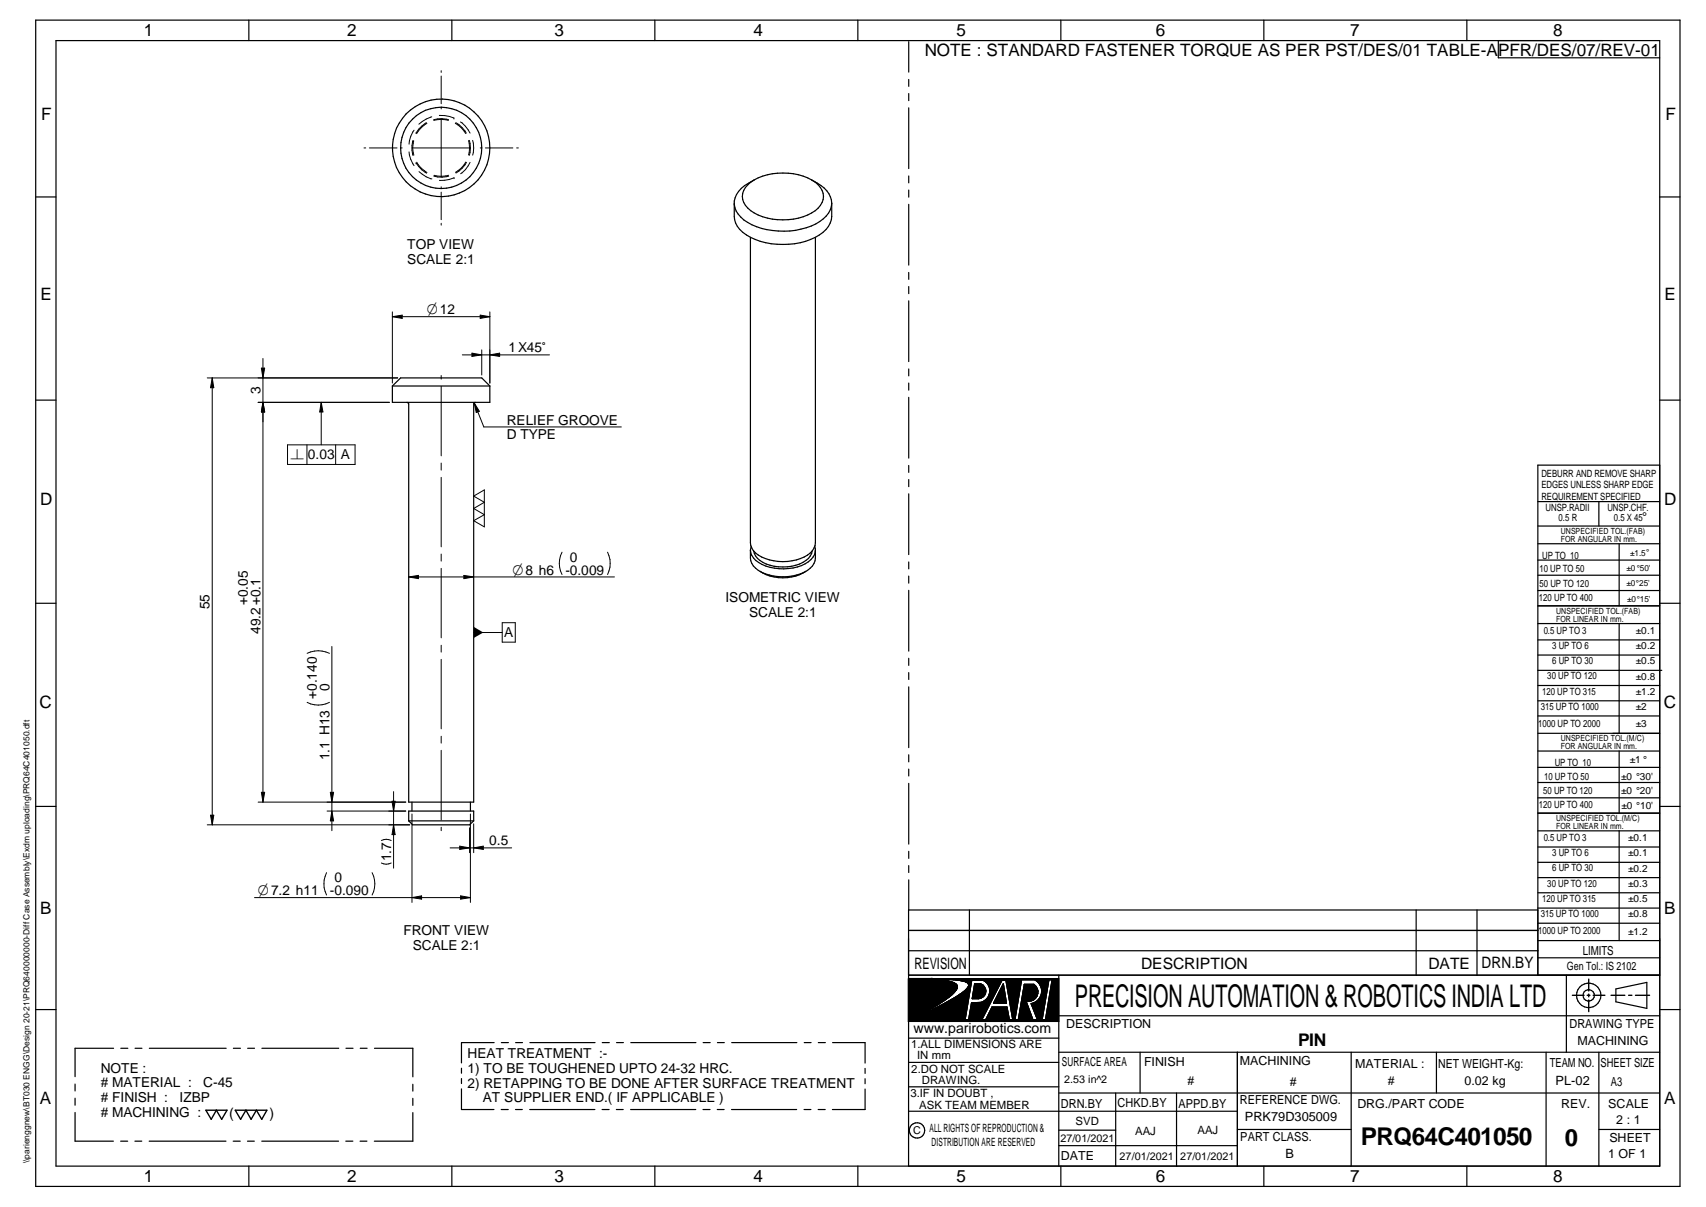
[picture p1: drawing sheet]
<svg xmlns="http://www.w3.org/2000/svg" width="420mm" height="297mm" viewBox="0 0 420 297" stroke-linecap="round" stroke-linejoin="round" font-family="sans-serif">
<g fill="none" stroke="#000" stroke-width=".3">
<path d="M8.8 5h405v287h-405zM13.8 10h395v277h-395zM61.3 5v5M111.3 5v5M161.3 5v5M211.3 5v5M223.8 10.2v7.5M223.8 19.6v1.7M261.3 5v5M311.3 5v5M361.3 5v5M369 10v4.2h39.8"/>
<path d="M223.8 23v1.8M223.8 26.5v15M8.8 48.5h5M184.8 58.4v75.2a4.5 4.5 0 0 0 3.7 3.9 11.9 11.9 0 0 0 11-1.4 3.7 3.7 0 0 0 1.3-2.5v-75.2M185.7 44.3a9.5 9.5 0 0 0-4.3 3.6l-.4 .8a12.6 12.6 0 0 0 .2 6.2 7.1 7.1 0 0 0 3.7 3.5M185.7 44.3a4.7 4.7 0 0 0-2.8 4.8 7.6 7.6 0 0 0 6.1 4.6 14.4 14.4 0 0 0 12.5-2.5 3.9 3.9 0 0 0-.7-6.4l-.9-.5M185.7 44.3a15.6 15.6 0 0 1 14.2 0M199.9 44.3a7.9 7.9 0 0 1 4.9 4.9v.8M204.8 50a7.6 7.6 0 0 1-.8 5.7 12.6 12.6 0 0 1-9.7 4.4 17.9 17.9 0 0 1-9.4-1.7M204.8 50a5.7 5.7 0 0 1-2.9 4.5 18.3 18.3 0 0 1-18.7-.4 6 6 0 0 1-2.4-3.8M223.8 43.3v1.7M223.8 46.8v1.7"/>
<path d="M223.8 50.3v14.9M408.8 48.5h5M223.8 67.1v1.6M223.8 70.5v1.8M223.8 74v15M8.8 98.5h5M96.6 95v4h24v-4M96.6 95l2.1-2h19.9l2 2M96.6 95h24M100.2 99l.5 .4v98h16v-98l.3-.4M223.8 90.8v1.7M223.8 94.3v1.7"/>
<path d="M223.8 97.8v14.9M408.8 98.5h5M223.8 114.6v1.6M223.8 118v1.8M408.8 114.5h-30.1v125.5M184.8 135.4a4.8 4.8 0 0 0 3.7 5.8 12.6 12.6 0 0 0 10.4-.8 4.5 4.5 0 0 0 1.9-5M185 134.5l-.2 .9M185.6 135.6a5.6 5.6 0 0 0 5.1 3.8 10.2 10.2 0 0 0 8.4-2l.8-1.2 .1-.6M200.7 134.5a3.3 3.3 0 0 1-1.6 3.8 12 12 0 0 1-13-.4 3.5 3.5 0 0 1-1.3-2.5M223.8 121.5v15M223.8 138.3v1.7M378.7 123.4h30.1"/>
<path d="M378.7 133.8h30.1M378.7 137.8h30.1M378.7 129.5h30.1M393.8 123.4v6.1M398.8 133.8v15.3M8.8 148.5h5M187.2 140.6a10.7 10.7 0 0 0 11.3 0M223.8 141.8v1.7M223.8 145.3v14.9M378.7 141.6h30.1M378.7 145.3h30.1M378.7 149.1h30.1"/>
<path d="M378.7 153.5h30.1M378.7 157.5h30.1M398.8 153.5v27M408.8 148.5h5M223.8 162v1.7M223.8 165.5v1.7M223.8 169v15M378.7 161.2h30.1M378.7 165h30.6M378.7 168.7h30.1M378.7 172.5h30.1M378.7 176.2h30.1"/>
<path d="M8.8 198.5h5M101.5 197.4v2.2M115.9 197.4v2.2M223.8 185.8v1.7M223.8 189.3v1.7M223.8 192.8v14.9M378.7 184.8h30.1M378.7 188.8h30.1M378.7 192.6h30.1M378.7 196.3h30.1M378.7 180.5h30.1M398.8 184.8v15.3"/>
<path d="M408.8 198.5h5M100.7 202v-2.4h16v2.4M100.7 202h16M100.7 202l.9 1h14l1.1-1M223.8 209.5v1.7M223.8 213v1.7M223.8 216.5v7.5M378.7 200.1h30.1M378.7 204.5h30.1M378.7 208.4h30.1M378.7 212.2h30.1M378.7 216h30.1"/>
<path d="M378.7 219.7h30.1M398.8 204.5v27M223.8 240h185M223.8 229h154.9M223.8 234h154.9M238.7 223.9v16M260.8 240v47M348.8 223.9v16M363.8 223.9v16M378.7 223.9h-154.9v63.1M378.7 223.5h30.1M378.7 227.2h30.1"/>
<path d="M378.7 231.5h30.1M378.7 235.7h30.1M385.8 240v19M8.8 248.5h5M28 258h-9.5v7M29.7 258h1.8M33.3 258h1.7M36.8 258h18.9M57.5 258h1.7M61 258h1.7M64.5 258h18.9M85.2 258h1.7"/>
<path d="M88.7 258h1.7M92.2 258h9.5v7M121.7 256.6h-8v5M123.5 256.6h1.7M127 256.6h1.7M130.5 256.6h16M148.3 256.6h1.8M151.8 256.6h1.7M155.4 256.6h16M173.2 256.6h1.7M176.7 256.6h1.7M180.2 256.6h16"/>
<path d="M198.1 256.6h1.7M201.5 256.6h1.8M205.1 256.6h8v5M223.8 255.5h37M223.8 251.4h37M223.8 240.8h37M260.8 250h148M260.8 259h148M280.8 259v10M304.7 259v28M332.8 259v28M353.8 259v10"/>
<path d="M380.8 259v28M393.8 259v28M398 243.4l7.6-1.6v6.4l-7.6-1.7zM408.8 248.5h5M18.5 273.8v7h9.4M18.5 266.8v1.7M18.5 270.3v1.7M101.7 273.8v7h-9.5M101.7 266.8v1.7M101.7 270.3v1.7M113.7 262.9v1.2M113.7 265.4v1.3"/>
<path d="M113.7 268v5h8M123.4 273h1.8M126.9 273h1.7M130.5 273h16M148.3 273h1.7M151.8 273h1.7M155.3 273h16.1M173.1 273h1.8M176.6 273h1.7M180.2 273h16M198 273h1.7M201.5 273h1.7"/>
<path d="M213.1 268v5h-8.1M213.1 262.9v1.3M213.1 265.5v1.2M223.8 261.5h37M223.8 267.5h37M223.8 273.5h80.9M260.8 269h148M260.8 278.1h14M274.8 269v18M289.8 269v18M304.7 278h28.1M393.8 278h15"/>
<path d="M29.7 280.8h1.7M33.2 280.8h1.7M36.7 280.8h19M57.4 280.8h1.8M60.9 280.8h1.7M61.3 287v5M64.5 280.8h18.9M85.2 280.8h1.7M88.7 280.8h1.7M111.3 287v5M161.3 287v5M211.3 287v5"/>
<path d="M260.8 281.9h43.9M261.3 287v5M311.3 287v5M361.3 287v5"/>
<circle cx="108.7" cy="36.4" r="12"/>
<circle cx="108.7" cy="36.4" r="10"/>
<circle cx="391.3" cy="244.9" r="1.41"/>
<circle cx="391.3" cy="245" r="3"/>
<circle cx="225.9" cy="278.2" r="1.89"/>
</g>
<g fill="none" stroke="#000" stroke-width=".34">
<path d="M226.4 249.9l-2.6 1.5M226.9 249.6l-.2 .2M227.8 249.1l-.3 .2M229.3 240.8l1.5 .2M229.3 240.8l4.3 .7M229.3 240.8l5.6 .3M229.6 240.8l.4 .1M230 240.9l3.6 .1M230 240.9l-6.2-.1v10.6M230.8 241l2.8 .5M230.8 241l.5 .1M231 247.2l-7.2 4.2"/>
<path d="M231.4 247.6l-.3 .2M231.7 247.4l-.3 .2M232 241.2h.3M233.3 241h.3M233.6 241.5l.7 .1M233.6 241l1.2 .1M233.8 241.5l.2 .1M234.3 241.6l1.1 .5 .3 .5M234.3 241.6l1.1 .6M234.5 244.7l-3.6 2.6-2.8 1.7M234.8 241.1l2.9 .5M234.9 241.1l2.8 .5"/>
<path d="M234.9 245.7l-5 2.7-6.1 3M235 245.7l-5.3 2.8-5.9 2.9M235.4 243.7l-1.1 1.2-3.1 2.2M235.4 243.7l-.4 .5M235.5 243.5l-.1 .2M235.6 242.4l.1 .2M235.6 243.4l-.1 .1M235.7 242.6l-.2 .9M235.7 242.6l-.3 1.1M236 245l-1 .7M236 245l-1.1 .7M237.5 243.9l-1.5 1.1"/>
<path d="M237.7 241.6l.8 .4M237.7 241.6l.8 .4 .1 .3M238.3 243.2l-.8 .7M238.4 243l-.1 .1M238.4 241.9l.1 .1M238.5 242.9l-.1 .1M238.5 242.9l-.9 .9M238.5 242l.1 .6M238.5 242.7v.2M238.6 242.5l-.1 .2M239.3 241.2h2.8a2.94 2.94 0 0 1 1.7 3 2.94 2.94 0 0 1-2.2 2.5l-2.3 .1-.7 4.2h-1zM240.1 242.1h1.4a1.85 1.85 0 0 1 1.2 2.1 1.85 1.85 0 0 1-1.7 1.5h-1.5z"/>
<path d="M246.7 241.2h1.1l1.7 9.8h-.9l-.6-3.1h-3.7l-1.5 3.1h-1zM247.1 242.2l.8 4.7h-3.2zM251.6 241.1h3.2a3.2 3.2 0 0 1 1.7 3.3 3.2 3.2 0 0 1-2.5 2.6l1.6 4h-1.2l-1.8-4.7a2.25 2.25 0 0 0 2.8-1.2 2.25 2.25 0 0 0-.8-2.8h-2.3l-1.5 8.7h-.9zM258.3 241.1h.9l-1.7 9.9h-.9zM387.3 244.9h2.8M390.9 244.9h.7M391.3 241v2.9M391.3 244.6v.7M391.3 246.1v2.9M392.4 244.9h2.9M396.8 244.9h3.4M401.1 244.9h.8"/>
<path d="M402.8 244.9h3.5M50.7 273.2h5.2l-1.3 2.3-1.3-2.3-1.3 2.3zM57.9 273.2h7.8l-1.2 2.3-1.3-2.3-1.4 2.3-1.2-2.3-1.3 2.3z"/>
</g>
<g fill="#000">
<path d="M96.6 77.9l2.4-.3v.8zM118.3 77.6l2.3 .3-2.3 .5zM52.3 93l.4 2.4h-.9zM64.4 90.6h.8l-.4 2.4zM116.2 86.9l2.4 .4-2.4 .4zM120.6 87.3l2.5-.4v.8zM64.8 99l.4 2.4h-.8zM79.1 99l.4 2.4h-.8zM116.8 99.1l1.3 2.1-.8 .3zM100.7 142l2.4-.4v.8zM114.2 141.6l2.5 .4-2.5 .4zM116.7 154.3l2.3 1.4-2.3 1.3z"/>
<path d="M64.4 195h.8l-.4 2.4zM81.4 195h.8l-.5 2.4zM96.6 197.2h.7l-.4 2.4zM51.8 200.6h.9l-.4 2.4zM81.7 199.6l.5 2.4h-.8zM96.9 203l.4 2.4h-.7zM113.2 208.2l2.4 .5-2.4 .3zM116.7 208.7l2.3-.5v.8zM101.5 220.9l2.3-.4v.8zM113.4 220.5l2.5 .4-2.5 .4zM247.1 242.2l.8 4.7h-3.2z"/>
<path d="M223.8 240.8h5.5l4.1 .6a2.33 2.33 0 0 1 2.3 1.5l-.6 1.2-2.2 1.9-3.2 2-5.9 3.4z" fill-rule="evenodd"/>
<path d="M229.3 240.8l7.2 .5 1.8 .5 .3 .3v.5l-.4 .7-.8 .7-2.4 1.7-5.3 2.8-5.9 2.9h37v-10.6zM246.7 241.2h1.1l1.7 9.8h-.9l-.6-3.1h-3.7l-1.5 3.1h-1zM239.3 241.2h2.8a2.94 2.94 0 0 1 1.7 3 2.94 2.94 0 0 1-2.2 2.5l-2.3 .1-.7 4.2h-1zM251.6 241.1h3.2a3.2 3.2 0 0 1 1.7 3.3 3.2 3.2 0 0 1-2.5 2.6l1.6 4h-1.2l-1.8-4.7a2.25 2.25 0 0 0 2.8-1.2 2.25 2.25 0 0 0-.8-2.8h-2.3l-1.5 8.7h-.9zM258.3 241.1h.9l-1.7 9.9h-.9z" fill-rule="evenodd"/>
<path d="M240.1 242.1h1.4a1.85 1.85 0 0 1 1.2 2.1 1.85 1.85 0 0 1-1.7 1.5h-1.5z" fill-rule="evenodd"/>
</g>
<g fill="#000">
<circle cx="235.4" cy="242.2" r=".17"/>
<circle cx="235.5" cy="242.3" r=".17"/>
<circle cx="238.4" cy="241.9" r=".17"/>
</g>
<g fill="none" stroke="#000" stroke-width=".25">
<path d="M108.7 17.4v.4M108.7 18.7v6.8M89.7 36.4h.4M91 36.4h6.8M98.7 36.4h.3M100.7 37.4a7 7 0 0 0 1.3 3.4M101.5 36.4h14.4M101.7 34.6a6.2 6.2 0 0 0 0 3.7M101.9 34.6a5.9 5.9 0 0 0 0 3.6M102 32a6.5 6.5 0 0 0-1.3 3.5M102.6 39.9a6.4 6.4 0 0 0 2.5 2.6M105 30.2a7.4 7.4 0 0 0-2.6 2.6"/>
<path d="M105.1 30.4a6.9 6.9 0 0 0-2.5 2.5M106.3 28.7a8.3 8.3 0 0 0-3.1 1.9M106.8 29.5a6.7 6.7 0 0 1 3.7 0M106.8 29.6a6.5 6.5 0 0 1 3.6 0M108.2 28.4a8.3 8.3 0 0 1 3.6 .6M108.7 26.4v.4M108.7 29.2v14.4M111.8 29h.1M112.1 30.4a6.4 6.4 0 0 1 2.6 2.5M112.3 30.2a7 7 0 0 1 2.5 2.6M113.4 30a6.9 6.9 0 0 1 2.4 2.8M114.7 39.9a6.1 6.1 0 0 1-2.5 2.5"/>
<path d="M114.9 40a6.8 6.8 0 0 1-2.6 2.6M115.4 34.6a6.3 6.3 0 0 1 0 3.5M115.6 34.5l.3 1.9M115.8 40a6.3 6.3 0 0 1-2.4 2.8M115.9 36.4l-.3 1.8M116.4 34.5a6.6 6.6 0 0 1 0 3.7M118.3 36.4h.3M119.5 36.4h6.8M127.2 36.4h.5M102.5 40.1h.1M102.5 40.1a7 7 0 0 0 2.6 2.5M103.2 42.2a6.8 6.8 0 0 0 3.2 1.8"/>
<path d="M106.8 43.3a6.7 6.7 0 0 0 3.7 0M106.9 43.1a6.5 6.5 0 0 0 3.6 0M108.7 46v.4M108.7 47.3v6.8M108.7 54.9v.5M111.8 43.8a7.2 7.2 0 0 1-3.6 .6M111.8 43.7h.1M96.6 76.8v17.5M96.6 77.9l2.4-.3v.8zM96.6 77.9h24M118.3 77.6l2.3 .3-2.3 .5zM120.6 76.8v17.5"/>
<path d="M51 93h46.9M52.3 93l.4 2.4h-.9zM52.3 93v110M63.6 99h32.3M64.4 90.6h.8l-.4 2.4zM64.8 99l.4 2.4h-.8zM64.8 88.2v109.2M79.1 99l.4 2.4h-.8zM79.1 99v10.5M108.7 92.4v.9M108.7 95.1v17.1M113.9 87.3h21.4"/>
<path d="M116.2 86.9l2.4 .4-2.4 .4zM116.8 99.1l2.4 6h33.8M116.8 99.1l1.3 2.1-.8 .3zM118.6 86.1v6.2M120.6 87.3l2.5-.4v.8zM70.8 109.5h16.6v4.8h-16.6zM75.6 109.5v4.8M82.7 109.5v4.8M108.7 114v1.7M108.7 117.5v17.1M108.7 136.4v1.7M108.7 139.9v17.1"/>
<path d="M116.7 122.1l2.6-1.5v9.1l-2.6-1.6 2.6-1.4-2.6-1.6 2.6-1.5zM138.4 135.9a5.9 5.9 0 0 0 0 5.5M149.6 135.9a6.3 6.3 0 0 1 0 5.5M81.7 159.1v45.3M100.7 142l2.4-.4v.8zM100.7 142h50.6M108.7 158.8v1.7M114.2 141.6l2.5 .4-2.5 .4zM116.7 155.7h7M123.7 153.2h3.2v4.8h-3.2zM75.6 172.8a5.9 5.9 0 0 0 5.5 0M75.6 160.8a6.3 6.3 0 0 1 5.5 0"/>
<path d="M108.7 162.3v17.1M63.6 197.4h36.3M64.4 195h.8l-.4 2.4zM80.5 199.6h19.4M81.4 195h.8l-.5 2.4zM81.7 199.6l.5 2.4h-.8zM96.6 197.2h.7l-.4 2.4zM96.9 194.8v18.9M108.7 181.2v1.7M108.7 184.7v17.1M51 203h49.9M51.8 200.6h.9l-.4 2.4z"/>
<path d="M80.4 214.8a6.3 6.3 0 0 0 0 5.5M91.6 214.8a5.9 5.9 0 0 1 0 5.5M93.9 212.4a2.6 2.6 0 0 0 2.4 0M93.9 206.8a2.6 2.6 0 0 1 2.4 0M96.9 203l.4 2.4h-.7zM101.5 200.3v21.8M108.7 203.6v.8M110.9 208.7h15.1M113.2 208.2l2.4 .5-2.4 .3zM115.6 203.7v6.1M115.9 200.3v21.8M116.7 202.7v7.1"/>
<path d="M116.7 208.7l2.3-.5v.8zM62.7 220.9h53.2M101.5 220.9l2.3-.4v.8zM113.4 220.5l2.5 .4-2.5 .4z"/>
</g>
<text font-size="7.7" x="264.7" y="247.9">PRECISION AUTOMATION &amp; ROBOTICS INDIA LTD</text>
<text font-size="6" x="335.2" y="281.7">PRQ64C401050</text>
<text font-size="5.9" x="385.4" y="282.1">0</text>
<text font-size="4.3" x="319.7" y="257.4">PIN</text>
<g font-size="4.2">
<text x="35.4" y="9">1</text>
<text x="85.5" y="8.9">2</text>
<text x="136.6" y="9">3</text>
<text x="185.6" y="9">4</text>
<text x="235.6" y="9">5</text>
<text x="284.6" y="8.8">6</text>
<text x="332.6" y="9">7</text>
<text x="382.6" y="9">8</text>
<text x="227.7" y="13.8">NOTE : STANDARD FASTENER TORQUE AS PER PST/DES/01 TABLE-A</text>
<text x="369" y="13.7">PFR/DES/07/REV-01</text>
<text x="10.1" y="29.6">F</text>
<text x="410.2" y="29.6">F</text>
<text x="9.9" y="73.9">E</text>
<text x="409.9" y="73.9">E</text>
<text x="9.9" y="124.2">D</text>
<text x="409.9" y="124.2">D</text>
<text x="9.7" y="174.3">C</text>
<text x="409.7" y="174.3">C</text>
<text x="9.9" y="225">B</text>
<text x="409.8" y="225">B</text>
<text x="9.8" y="271.7">A</text>
<text x="409.8" y="271.7">A</text>
<text x="35.4" y="291">1</text>
<text x="85.5" y="290.9">2</text>
<text x="136.6" y="291">3</text>
<text x="185.6" y="291">4</text>
<text x="235.6" y="291">5</text>
<text x="284.6" y="290.8">6</text>
<text x="332.6" y="291">7</text>
<text x="382.6" y="291">8</text>
</g>
<g font-size="3.9">
<text x="225.2" y="238.6">REVISION</text>
<text x="281" y="238.6">DESCRIPTION</text>
<text x="351.8" y="238.4">DATE</text>
<text x="364.9" y="238.3">DRN.BY</text>
</g>
<g font-size="3.7">
<text x="105.1" y="77.3">O12</text>
<text x="71.5" y="113.1">n</text>
<text x="126.2" y="141.4">O8 h6</text>
<text x="63.5" y="220.3">O7.2 h11</text>
</g>
<g font-size="3.5">
<text x="224.9" y="254.3">www.parirobotics.com</text>
<text x="56.5" y="275.1">(</text>
<text x="66.4" y="275.1">)</text>
</g>
<g font-size="3.4">
<text x="100.3" y="61.4">TOP VIEW</text>
<text x="100.3" y="65">SCALE 2:1</text>
<text x="125.2" y="86.7">1X45v</text>
<text x="64.2" y="96.9" transform="rotate(-90 64.2 96.9)">3</text>
<text x="124.8" y="104.5">RELIEF GROOVE</text>
<text x="75.9" y="113.1">0.03 A</text>
<text x="124.8" y="108.1">D TYPE</text>
<text x="139.3" y="141.4">-0.009</text>
<text x="140.3" y="138.3">0</text>
<text x="51.6" y="149.9" transform="rotate(-90 51.6 149.9)">55</text>
<text x="61.1" y="148.9" transform="rotate(-90 61.1 148.9)">+0.05</text>
<text x="178.7" y="148.2">ISOMETRIC VIEW</text>
<text x="64.2" y="156" transform="rotate(-90 64.2 156)">49.2+0.1</text>
<text x="184.5" y="151.8">SCALE 2:1</text>
<text x="124.2" y="156.8">A</text>
<text x="78" y="172" transform="rotate(-90 78 172)">+0.140</text>
<text x="81.1" y="170.1" transform="rotate(-90 81.1 170.1)">0</text>
<text x="81.1" y="187.1" transform="rotate(-90 81.1 187.1)">1.1 H13</text>
<text x="120.5" y="208.1">0.5</text>
<text x="96.3" y="212" transform="rotate(-90 96.3 212)">1.7</text>
<text x="81.3" y="220.3">-0.090</text>
<text x="82.4" y="217.2">0</text>
<text x="99.4" y="230.1">FRONT VIEW</text>
<text x="101.7" y="233.7">SCALE 2:1</text>
<text x="24.8" y="264">NOTE :</text>
<text x="115.2" y="260.5">HEAT TREATMENT :-</text>
<text x="24.8" y="267.6"># MATERIAL :</text>
<text x="50.1" y="267.6">C-45</text>
<text x="115.2" y="264.1">1) TO BE TOUGHENED UPTO 24-32 HRC.</text>
<text x="115.2" y="267.7">2) RETAPPING TO BE DONE AFTER SURFACE TREATMENT</text>
<text x="24.8" y="271.2"># FINISH :</text>
<text x="24.8" y="274.8"># MACHINING :</text>
<text x="44.2" y="271.2">IZBP</text>
<text x="118.9" y="271.3">AT SUPPLIER END.( IF APPLICABLE )</text>
</g>
<g font-size="3.1">
<text x="404.4" y="128.3">°</text>
<text x="389.8" y="234.9">LIMITS</text>
<text x="262.6" y="253">DESCRIPTION</text>
<text x="386.5" y="253">DRAWING TYPE</text>
<text x="388.5" y="257.1">MACHINING</text>
<text x="261.5" y="262.3">SURFACE AREA</text>
<text x="281.8" y="262.3">FINISH</text>
<text x="305.4" y="262.2">MACHINING</text>
<text x="333.8" y="262.8">MATERIAL :</text>
<text x="354.2" y="262.7">NET WEIGHT-Kg:</text>
<text x="381.7" y="262.6">TEAM NO.</text>
<text x="394.2" y="262.6">SHEET SIZE</text>
<text x="292.4" y="267">#</text>
<text x="317.7" y="267.2">#</text>
<text x="341.8" y="267.1">#</text>
<text x="360.7" y="267">0.02 kg</text>
<text x="383.1" y="267.1">PL-02</text>
<text x="396.7" y="267.4">A3</text>
<text x="261.3" y="272.6">DRN.BY</text>
<text x="275.2" y="272.5">CHKD.BY</text>
<text x="290.3" y="272.7">APPD.BY</text>
<text x="305.4" y="271.8">REFERENCE DWG.</text>
<text x="306.6" y="275.9">PRK79D305009</text>
<text x="334.3" y="272.8">DRG./PART CODE</text>
<text x="384.5" y="272.7">REV.</text>
<text x="396.1" y="272.6">SCALE</text>
<text x="305.5" y="280.8">PART CLASS.</text>
<text x="396.4" y="281.1">SHEET</text>
<text x="398" y="276.5">2 : 1</text>
<text x="261.3" y="285.6">DATE</text>
<text x="316.6" y="284.9">B</text>
<text x="396.1" y="284.9">1 OF 1</text>
</g>
<g font-size="2.8">
<text x="385.9" y="238.7">Gen Tol.: IS 2102</text>
<text x="224.4" y="257.9">1.ALL DIMENSIONS ARE</text>
<text x="224.4" y="264">2.DO NOT SCALE</text>
<text x="225.9" y="260.7">IN mm</text>
<text x="227.1" y="266.8">DRAWING.</text>
<text x="224.2" y="270">3.IF IN DOUBT ,</text>
<text x="226.4" y="272.8">ASK TEAM MEMBER</text>
<text x="228.9" y="278.7">ALL RIGHTS OF REPRODUCTION &amp;</text>
<text x="264.9" y="276.8">SVD</text>
<text x="279.6" y="279.2">AAJ</text>
<text x="294.9" y="279.1">AAJ</text>
<text x="229.4" y="282.1">DISTRIBUTION ARE RESERVED</text>
</g>
<g font-size="2.7">
<text x="262.1" y="266.5">2.53 in^2</text>
<text x="224.9" y="279.2">C</text>
<text x="261.1" y="281">27/01/2021</text>
<text x="275.7" y="285.5">27/01/2021</text>
<text x="290.7" y="285.5">27/01/2021</text>
</g>
<g font-size="2.5">
<text x="379.6" y="117.4">DEBURR AND REMOVE SHARP</text>
<text x="379.6" y="120.2">EDGES UNLESS SHARP EDGE</text>
<text x="379.6" y="123">REQUIREMENT SPECIFIED</text>
<text x="380.7" y="125.9">UNSP.RADII</text>
<text x="395.9" y="125.8">UNSP.CHF.</text>
<text x="383.9" y="128.3">0.5 R</text>
<text x="397.5" y="128.2">0.5 X 45</text>
<text x="379.8" y="137.5">UP TO 10</text>
<text x="379.1" y="140.9">10 UP TO 50</text>
<text x="379" y="147.9">120 UP TO 400</text>
<text x="379.2" y="144.4">50 UP TO 120</text>
<text x="380.2" y="155.9">0.5 UP TO 3</text>
<text x="402.9" y="156">±0.1</text>
<text x="382.3" y="159.7">3 UP TO 6</text>
<text x="402.9" y="159.7">±0.2</text>
<text x="381.1" y="167.2">30 UP TO 120</text>
<text x="382.3" y="163.4">6 UP TO 30</text>
<text x="402.9" y="163.5">±0.5</text>
<text x="402.9" y="167.3">±0.8</text>
<text x="379.8" y="170.9">120 UP TO 315</text>
<text x="402.9" y="171">±1.2</text>
<text x="378.8" y="178.9">1000 UP TO 2000</text>
<text x="379.5" y="174.7">315 UP TO 1000</text>
<text x="402.9" y="174.8">±2</text>
<text x="402.9" y="179">±3</text>
<text x="380.3" y="192">10 UP TO 50</text>
<text x="382.9" y="188.6">UP TO 10</text>
<text x="399.3" y="191.9">±0 °30'</text>
<text x="401.4" y="187.7">±1 °</text>
<text x="380.1" y="195.4">50 UP TO 120</text>
<text x="399.3" y="195.3">±0 °20'</text>
<text x="379" y="198.9">120 UP TO 400</text>
<text x="399.3" y="199.1">±0 °10'</text>
<text x="380.2" y="206.9">0.5 UP TO 3</text>
<text x="401" y="207">±0.1</text>
<text x="382.3" y="210.7">3 UP TO 6</text>
<text x="382.3" y="214.4">6 UP TO 30</text>
<text x="401" y="210.7">±0.1</text>
<text x="401" y="214.5">±0.2</text>
<text x="379.8" y="222">120 UP TO 315</text>
<text x="381.1" y="218.2">30 UP TO 120</text>
<text x="401" y="218.2">±0.3</text>
<text x="401" y="222">±0.5</text>
<text x="379.5" y="225.7">315 UP TO 1000</text>
<text x="401" y="225.8">±0.8</text>
<text x="378.8" y="230">1000 UP TO 2000</text>
<text x="401" y="230">±1.2</text>
</g>
<g font-size="2.1">
<text x="384.4" y="131.3">UNSPECIFIED TOL.(FAB)</text>
<text x="384.4" y="133.4">FOR ANGULAR IN mm.</text>
<text x="401.5" y="136.9">±1.5°</text>
<text x="400.5" y="140.6">±0 °50'</text>
<text x="400.6" y="144.3">±0°25'</text>
<text x="400.7" y="148">±0°15'</text>
<text x="383.2" y="151">UNSPECIFIED TOL.(FAB)</text>
<text x="383.2" y="153.1">FOR LINEAR IN mm.</text>
<text x="384.4" y="182.3">UNSPECIFIED TOL.(M/C)</text>
<text x="384.4" y="184.4">FOR ANGULAR IN mm.</text>
<text x="383.2" y="202">UNSPECIFIED TOL.(M/C)</text>
<text x="383.2" y="204.1">FOR LINEAR IN mm.</text>
<text x="7.2" y="286.3" transform="rotate(-90 7.2 286.3)">\\parienggnew\BT030 ENGG\Design 20-21\PRQ640000000-Diff Case Assembly\Exdm uploading\PRQ64C401050.dft</text>
</g>
</svg>
